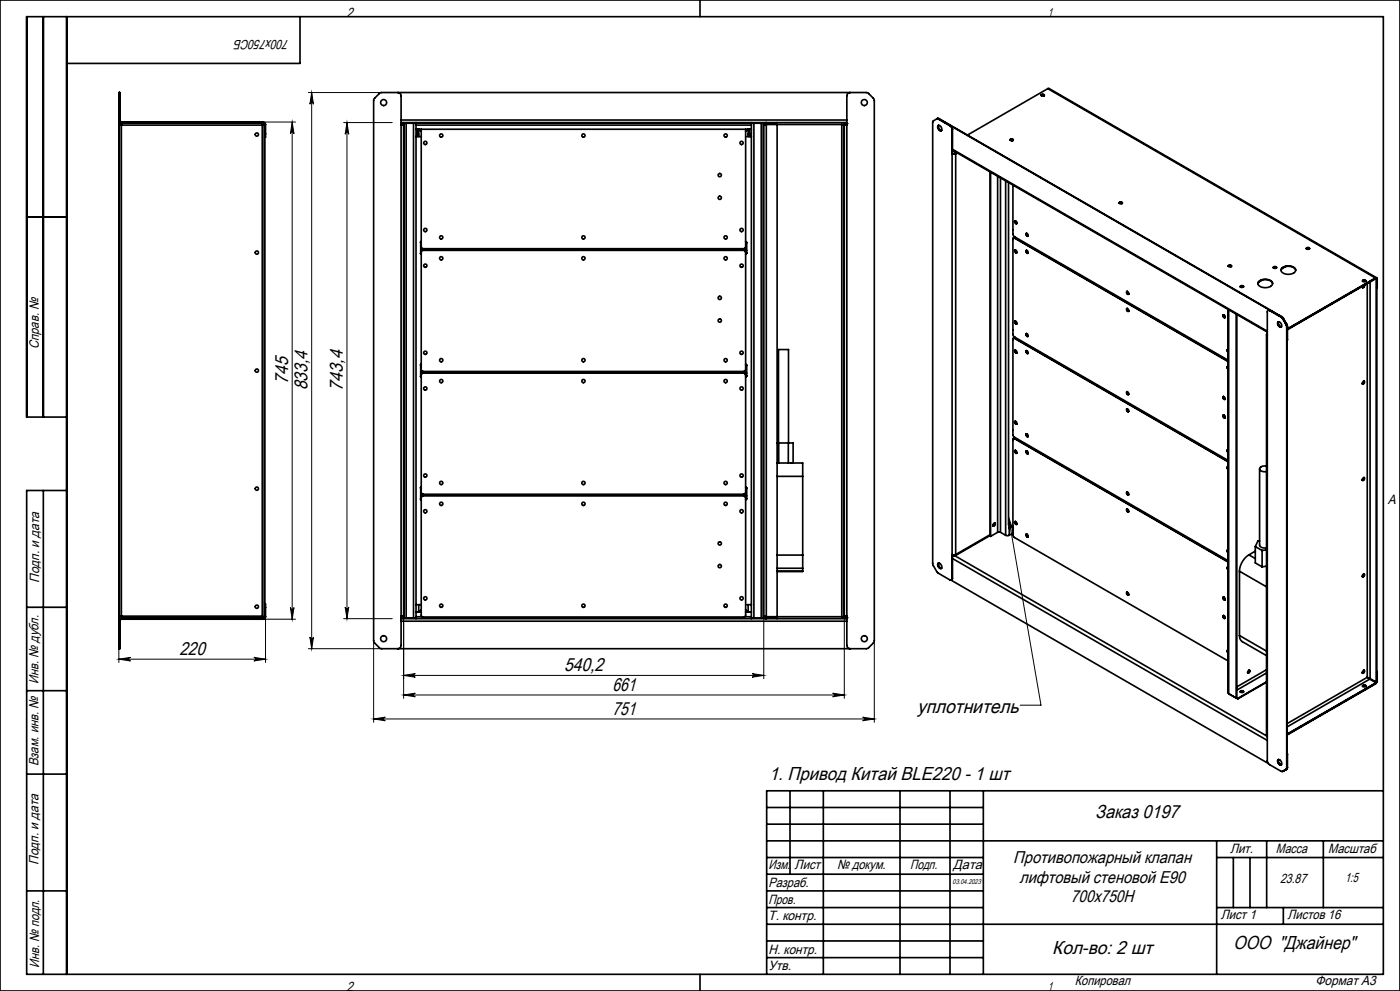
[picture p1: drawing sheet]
<svg xmlns="http://www.w3.org/2000/svg" width="420mm" height="297mm" viewBox="0 0 420 297" stroke-linecap="round" stroke-linejoin="round" font-family="sans-serif">
<g fill="none" stroke="#000" stroke-width=".3">
<path d="M78.9 36.6h9.8M87.7 36.6v149M87.7 36.6l.5 3.5a.54 .54 0 0 0-.5-.5 .54 .54 0 0 0-.6 .5zM92.5 27.7h22M93.5 27.7v166.7M93.5 27.7l.5 3.5a.54 .54 0 0 0-.5-.5 .54 .54 0 0 0-.5 .5zM103.1 36.7h14.6M104.1 36.7l.5 3.5a.54 .54 0 0 0-.5-.5 .54 .54 0 0 0-.5 .5zM104.1 36.7v148.7M302.6 154.9l1.1 3.5a.56 .56 0 0 0-.6-.4 .56 .56 0 0 0-.5 .6zM302.6 154.9l9.7 56.4h-6.2M35.7 194.4v4.2"/>
<path d="M35.7 197.6h44M35.7 197.6l3.5-.6a.54 .54 0 0 0-.6 .6 .54 .54 0 0 0 .6 .5zM76.2 197l3.5 .6-3.5 .5a.54 .54 0 0 0 .5-.5 .54 .54 0 0 0-.5-.6zM78.9 185.6h9.8M79.7 184.8v13.8M87.1 182.1a.54 .54 0 0 0 .6 .5 .54 .54 0 0 0 .5-.5l-.5 3.5zM92.5 194.4h22M93 190.9a.54 .54 0 0 0 .5 .5 .54 .54 0 0 0 .5-.5l-.5 3.5zM103.1 185.4h14.6M103.6 181.9a.54 .54 0 0 0 .5 .5 .54 .54 0 0 0 .5-.5l-.5 3.5zM112.1 192v24.5M121.1 184.7v24.6"/>
<path d="M229.1 184.7v18.7M253.3 184.7v24.6M262.3 192v24.5M112.1 215.5h150.2M112.1 215.5l3.5-.6a.54 .54 0 0 0-.5 .6 .54 .54 0 0 0 .5 .5zM121.1 208.3l3.5-.6a.54 .54 0 0 0-.5 .6 .54 .54 0 0 0 .5 .5zM121.1 202.4l3.5-.5a.54 .54 0 0 0-.5 .5 .54 .54 0 0 0 .5 .6zM121.1 202.4h108M121.1 208.3h132.2M225.6 201.9l3.5 .5-3.5 .6a.54 .54 0 0 0 .5-.6 .54 .54 0 0 0-.5-.5zM249.8 207.7l3.5 .6-3.5 .5a.54 .54 0 0 0 .5-.5 .54 .54 0 0 0-.5-.6zM258.8 214.9l3.5 .6-3.5 .5a.54 .54 0 0 0 .5-.5 .54 .54 0 0 0-.5-.6z"/>
</g>
<g fill="none" stroke="#000" stroke-width=".5">
<path d="M0 0h420v297h-420zM13 5v120M20 5v287M90 5v14h-70M210 0v5M35.7 28v-.3h.3v.3M35.7 29.4v.7M35.7 30.1h.3M35.7 29.4h.3M35.7 28h.3M35.7 28v1.4M35.7 30.1v161.9"/>
<path d="M35.8 27.7v166.7M35.8 37.5h.6M35.8 35h.2M36 35v1M36 29.4v.7M36 36l.2 .4 .4 .2M36 36a.44 .44 0 0 0 0 .5 .44 .44 0 0 0 .6 .1M36 28v1.4M36 30.1v4.9M36.4 36.9v.6M36.4 36.9v-.2h42.7v.2M36.4 37.5v147.2"/>
<path d="M36.4 36.9h42.7M36.4 37.5h42.3M36.6 36.6h42.3M78.7 37.5v147.2M78.9 36.6l.5 .2 .3 .5M78.9 36.6l.6 .7M79.1 36.9l-.4 .6M79.1 36.8v.1M79.3 37h.1M79.3 37l-.6 .5M79.3 37v148.1M79.4 37h.1"/>
<path d="M79.4 37v148.1M79.5 37.3v2.8M79.5 37.3h.2M79.7 37.3v2.8M113.8 28l.7-.3h145.4l.6 .3 1.6 1.5 .2 .6v161.9l-.2 .6-1.6 1.6-.6 .2h-145.4l-.6-.2-1.6-1.6-.2-.6v-161.9l.2-.6zM119.3 27.7a1 1 0 0 1 1 1v164.7a1 1 0 0 1-1 1M120.3 37.5h.7a.53 .53 0 0 0-.1-.6 .53 .53 0 0 0-.6-.2h133.8l-.5 .2a.35 .35 0 0 0-.3 .2 .35 .35 0 0 0 .1 .4h.7M120.3 36.9l.5 .2 .1 .4-.1-.4-.5-.1M120.3 36h133.8M120.5 37l.2 .1M121.1 37.3h.1M121.3 36.9h.6"/>
<path d="M121.3 36.9h-.2v148.3h.2M121.3 36.9v148.3M121.9 36.9h2.2M121.9 36.9v148.3M124.1 36.9h.7M124.1 36.9v148.3M124.8 36.9v.6M124.8 36.9h100.6M124.8 37.5h100.6M124.8 36.7v.2M124.8 37.5v147.7M124.8 38.7h100.6"/>
<path d="M125.2 38.7v1.5M125.6 38.7v2.2M125.7 38.8h.1M125.7 38.8l.7 .6zM126.4 38.7v35.2l.1 .5 .5 .1h96.3l.4-.6v-35.2M224.3 38.8l-.6 .6zM224.4 38.8h.1M224.5 38.7v2.2M224.9 38.7v1.5M225.4 36.9v.6M225.4 36.9h.8M225.4 36.7v.2"/>
<path d="M225.4 37.5v147.7M226.2 36.9h2.2M226.2 36.9v148.3M228.4 36.9h.6M228.4 36.9v148.3M229 36.9h.1v148.3h-.1M229 36.9v148.3M229.1 37.3h.1M229.3 37.3h.5M229.9 36.9v-.2l-.5 .2-.3 .6 .8-.2M229.9 36.9l-.4 .1-.2 .4M229.9 37.3h22.6"/>
<path d="M229.9 37.3v147.5M233.1 36.7v.2h-3.2M233.1 37.3v147.5M252.5 37.3h.6M252.5 37.3v147.5M253.1 37.3h.2v147.5h-.2M253.1 37.3v147.5M253.9 37l-.3 .1M254.1 36.9l-.5 .2-.1 .4 .1-.4 .5-.1M255.1 27.7a1 1 0 0 0-1 1v164.7a1 1 0 0 0 1 1M281 35.6l-1 .7-.2 .4v132.1l1.5 2.8 3.6 2.2a.43 .43 0 0 0 .5 0 .43 .43 0 0 0 .2-.4M281 35.6l.5 .1"/>
<path d="M281.1 35.6h.5M281.1 35.6h-.1M281.4 37.6a.96 .96 0 0 1 1 .5 .96 .96 0 0 1-.1 1.1 1.11 1.11 0 0 1-.9-1.6zM281.5 35.7l3.4 2M281.5 37.6a1.1 1.1 0 0 0 .9 1.5 1.1 1.1 0 0 1-.9-1.5zM281.6 37.6a1.17 1.17 0 0 0 .9 1.5M281.6 35.6l102.8 59.4M281.6 35.6l3.4 2M281.7 35.6h-.6M281.7 35.6l-.2 .1M281.7 35.6l102.8 59.3M284.9 37.7l.5 .5 .2 .7"/>
<path d="M285 37.6l.5 .5 .2 .7M285 37.6l-.1 .1M285.6 38.9v134.5M285.7 38.8l-.1 .1M285.7 38.8v7.2M312.4 28.4a.43 .43 0 0 1 .5-.2 .43 .43 0 0 1 .3 .5l-.6 .1zM312.4 28.5l.4-.1 .5 .2-.5-.2zM313.3 28.6l-.5-.1-.4 .1M314.3 26.6l.4-.1 98.3 56.8M314.3 26.6l98.3 56.7M314.3 26.6l-24.1 13.9M79.5 40.1v1h.2v-1"/>
<path d="M79.5 40.1h.2M124.8 40.9h1.3M125.2 40.2h.4M125.2 40.2v.7M224.1 40.9h1.3M224.5 40.2h.4M224.9 40.2v.7M285.7 46l.3 .2 .7-.2M285.7 46h.9M285.7 45l94.5 54.5M285.7 44.7l94.5 54.6M286.2 45.2l.4 .8"/>
<path d="M286.2 45.2h.1M286.5 45.4l.2 .6M286.6 46h.1M286.7 46v120.2M287.1 45.8l-.4 .2M297.1 51.5l.1 109.3M297.2 51.6v109.2M299.3 52.8v106.7M300.1 53.3v106.2M301.7 54.2v106.2M302.6 54.7v102.6l1.2 .3M303 42l.5-.2 .5 .2"/>
<path d="M303 41.8a.43 .43 0 0 1 .6-.2 .43 .43 0 0 1 .2 .5l-.5 .1zM303.1 42l.4-.1 .4 .1M303.5 41.9l.4 .2M303.8 42v.1M303.8 42l-.3 .2M303.9 55.5v14.7l.3 .7 64.2 37M303.9 42.1h.1M8 65h12M126.1 76l.3 .2-.2-.2M126.2 72.6l.2-.2-.3 .2M126.2 75h.2M126.2 72.5v3.5"/>
<path d="M126.4 75.4v.2M126.4 75.6v35.1l.1 .4 .5 .2h96.3l.4-.6v-35.1M126.4 75.6l.1-.4 .5-.2h96.1l.4 .2 .2 .4M126.4 75.4h.1M126.5 74.3l-.1 1.1M223.6 74.3l.1 1.1M223.7 75.4h.1M223.7 75.4v.2M223.7 75h.3M224 72.7v3.2M224 75.8l-.3 .4 .4-.3M224.1 72.7l-.4-.3 .3 .3"/>
<path d="M303.8 71.7l.1 .1M303.9 68.9h-.1M304.2 70.8v.4M304.3 71.3h-.3l-.1 .3v28.6l.2 .6 64.3 37.2M304.3 71.3l64.1 37M304.4 71.3h-.4M304.4 71.3h-.1M304.4 71.3l64 36.9M304.4 71v.1M304.5 74.9a.43 .43 0 0 1 .5 .3 .43 .43 0 0 1-.3 .5l-.3-.4zM304.5 66.2a.43 .43 0 0 1 .5 .3 .43 .43 0 0 1-.3 .5l-.3-.4zM304.5 71.1l-.2 .1"/>
<path d="M304.6 74.9v.5l.4 .3-.4-.3zM304.6 66.2v.5l.4 .3-.4-.3zM304.6 74.9l.1 .5 .4 .3M304.6 66.2l.1 .4 .4 .3M307.9 75.1a.43 .43 0 0 1 .5 .2 .43 .43 0 0 1-.3 .6l-.3-.4zM307.9 70a.43 .43 0 0 1 .5 .2 .43 .43 0 0 1-.3 .6l-.3-.5zM307.9 69.9l.1 .6 .4 .3-.4-.3zM307.9 75l.1 .6 .4 .3-.4-.3zM308 69.9l.1 .5 .3 .3M308 75l.1 .5 .3 .3M335.8 60.9l.4-.2 .5 .2M335.8 60.7a.43 .43 0 0 1 .5-.2 .43 .43 0 0 1 .3 .5l-.6 .1z"/>
<path d="M335.8 60.9l.4-.1 .5 .1M336.3 60.8l.3 .2M368.5 79.8l.5-.2 .4 .2M368.5 79.6a.43 .43 0 0 1 .6-.2 .43 .43 0 0 1 .2 .5l-.5 .1zM368.5 79.8l.5-.1 .4 .1M369 79.7l.4 .2M385.6 79.9l-1.1 .7M391.9 74.5l.5-.2 .5 .2-.5-.2zM391.9 74.3a.43 .43 0 0 1 .6-.2 .43 .43 0 0 1 .2 .5l-.5 .1zM391.9 74.6l.5-.2 .4 .2M303.9 98.9h-.1M304.5 96.2a.43 .43 0 0 1 .5 .3 .43 .43 0 0 1-.3 .6l-.3-.5z"/>
<path d="M304.6 96.2v.5l.4 .3-.4-.3zM304.6 96.2l.1 .5 .4 .3M307.9 100a.43 .43 0 0 1 .5 .3 .43 .43 0 0 1-.3 .5l-.3-.4zM307.9 100l.1 .5 .4 .3-.4-.3zM308 100l.1 .4 .3 .3M338 92.5a.43 .43 0 0 1 .6 .3 .43 .43 0 0 1-.3 .5l-.3-.4zM338 87.4a.43 .43 0 0 1 .6 .3 .43 .43 0 0 1-.3 .5l-.3-.4zM338.1 87.3v.6l.5 .3-.5-.3zM338.1 92.5v.5l.5 .3-.5-.3zM338.2 87.3l.1 .5 .3 .3M338.2 92.5l.1 .4 .3 .3M367 94.4a.43 .43 0 0 1 .5 .3 .43 .43 0 0 1-.3 .5l-.3-.4z"/>
<path d="M367 94.3l.1 .6 .4 .3-.4-.3zM367.1 94.4l.1 .4 .3 .3M367.4 94.5l-.3 .2M368.4 92.7v114.9l.2 .3M368.6 92.8v115.1M370.9 94.2l.1 115M371 94.2v115M372.1 85.9l.5-.2 .5 .2-.5-.2zM372.1 85.8a.43 .43 0 0 1 .6-.2 .43 .43 0 0 1 .2 .5h-.5zM372.1 86l.5-.2 .4 .2M377.4 85a2.6 2.6 0 0 1 4.4 0M377.7 84.3a2.82 2.82 0 0 1 4.1 .5 2.33 2.33 0 0 1-3.6 1.2 .98 .98 0 0 1-.5-1.7z"/>
<path d="M378.7 83.9l-1.1 .7M380.4 93l.5 .1M380.9 93.1a.43 .43 0 0 0-.5-.1 .43 .43 0 0 0-.2 .5v134.4l.6 1.2 3.6 2.1h.4M380.9 93.1l3.4 1.9M382 80.2l.5-.2 .5 .2-.5-.2zM382 80a.43 .43 0 0 1 .6-.2 .43 .43 0 0 1 .2 .6h-.7zM382 80.3l.5-.2 .4 .2M383.4 96.5a.96 .96 0 0 1 .9 .5 .96 .96 0 0 1-.1 1.1 1.11 1.11 0 0 1-.8-1.6zM383.5 96.4a1.1 1.1 0 0 0 .9 1.6 1.1 1.1 0 0 1-.9-1.6zM383.6 96.4a1.17 1.17 0 0 0 .8 1.5M384.3 95l.5 .6M384.3 81a2.6 2.6 0 0 1 4.4 0"/>
<path d="M384.4 95l1.5 2.2M384.4 95h-.1M384.5 94.9l.5 .5M384.5 94.9l-.1 .1M384.6 80.3a2.82 2.82 0 0 1 4.1 .5 2.33 2.33 0 0 1-3.5 1.2 .98 .98 0 0 1-.6-1.7zM384.8 95.6l1 1.7M385 95.4l-.2 .2M385 95.4l1 1.8M385.8 97.3l.2 .7M385.9 97.2l.2 .7M385.9 97.2l-.1 .1M386 98v132.2"/>
<path d="M386 97.2l.2 .7M386 97.2h-.1M386.1 97.9v132.2M386.1 97.9l-.1 .1M386.2 97.9v3.9M386.2 97.9h-.1M408.8 84.2l.4-.2 .5 .2M408.8 84.1a.43 .43 0 0 1 .5-.2 .43 .43 0 0 1 .3 .5h-.5zM409.1 85.6l-.4 .5M409.3 85.5l-.2 .5-.4 .2 .4-.2zM409.3 85.5h.1M409.4 85.5a.43 .43 0 0 1-.1 .5 .43 .43 0 0 1-.6 0v-.2"/>
<path d="M409.7 84.3l-.5-.1-.4 .1M410.2 85v118M411 84.5v118.9M412.6 83.3h.4l.2 .3M412.6 83.3l.5 .4M412.6 83.3l-26.4 15.2M412.8 83.5l-26.6 15.2M412.8 83.5l-26.6 15.3M412.8 83.5h.1M412.9 83.5v120.9M413 83.7h.1M413.2 85.9l-.2 .3"/>
<path d="M413.2 85.9l-.2 .4M413.2 83.6v2.3M413.2 83.6l-.1 .1M126.1 112.8l.3 .2-.2-.2M126.2 109.4l.2-.2-.3 .2M126.2 111.8h.2M126.2 109.3v3.5M126.4 112.4v35.1l.1 .4 .5 .2h96.3l.4-.6v-35.1M126.4 112.4l.1-.4 .5-.2h96.1l.4 .2 .2 .4M126.4 112.2v.2M126.4 112.2h.1M126.5 111.1l-.1 1.1"/>
<path d="M223.6 111.1l.1 1.1M223.7 112.2h.1M223.7 112.2v.2M223.7 111.8h.3M224.1 109.5l-.4-.3 .3 .3v3.1l-.3 .4 .4-.3M303.8 101.7l.1 .1M304.2 100.9v.4M304.3 101.4h-.3l-.1 .2v28.7l.2 .6 64.3 37.1M304.3 101.4l64.1 37M304.4 101.3l-.4 .1M304.4 101.3l-.1 .1M304.4 101.3l64 36.9"/>
<path d="M304.4 101v.2M304.5 105a.43 .43 0 0 1 .5 .3 .43 .43 0 0 1-.3 .5l-.3-.4zM304.5 101.1l-.2 .2M304.6 104.9v.6l.4 .3-.4-.3zM304.6 105l.1 .4 .4 .3M307.9 105.1a.43 .43 0 0 1 .5 .3 .43 .43 0 0 1-.3 .5l-.3-.4zM307.9 105.1l.1 .5 .4 .3-.4-.3zM308 105.1l.1 .4 .3 .3M338 117.4a.43 .43 0 0 1 .6 .3 .43 .43 0 0 1-.3 .5l-.3-.4zM338.1 117.4v.5l.5 .3-.5-.3zM338.2 117.4l.1 .4 .3 .3M367 118.9a.43 .43 0 0 1 .5 .2 .43 .43 0 0 1-.3 .6l-.3-.4z"/>
<path d="M367 118.8l.1 .6 .4 .3-.4-.3zM367.1 118.8l.1 .5 .3 .3M368.3 104.8l.1 .6M368.3 109.9l.1 .6M368.3 104.8l.1 .3M368.3 109.9l.1 .3M368.4 109.9a.4 .4 0 0 0-.3 .4 .4 .4 0 0 0 .3 .4M368.4 104.8a.4 .4 0 0 0-.3 .4 .4 .4 0 0 0 .3 .4M380 100.3v120.2l.2 .3M380.2 100.2v.3M380.2 100l-.2 .3 .2 .3M386.2 101.8l-.1 .4"/>
<path d="M386.2 101.8l-.1 .1M408.9 114.4l.3-.2a.4 .4 0 0 1 .1 .6 .4 .4 0 0 1-.6 .1zM409.1 114.2v.5l-.4 .3M409.2 114.2v.6l-.5 .3 .5-.3zM20 125h-12v-120h407v287h-407v-145h12M233.1 138.8h7.7v4M233.1 132.8h4.8v6M233.6 132.8v-28h3v28M233.6 132.8v6M236.5 132.8v6M303.8 131.8l.1 .1M303.9 129h-.1"/>
<path d="M304.2 130.9v.4M304.3 131.4h-.3l-.1 .3v28.6l.2 .6 64.3 37.2M304.3 131.4l64.1 37M304.4 131.4h-.4M304.4 131.4h-.1M304.4 131.4l64 36.9M304.4 131.1v.1M304.5 126.3a.43 .43 0 0 1 .5 .3 .43 .43 0 0 1-.3 .5l-.3-.4zM304.5 135a.43 .43 0 0 1 .5 .3 .43 .43 0 0 1-.3 .5l-.3-.4zM304.5 131.1l-.2 .2M304.6 126.3v.5l.4 .3-.4-.3zM304.6 135v.5l.4 .3-.4-.3z"/>
<path d="M304.6 126.3l.1 .4 .4 .3M304.6 135l.1 .4 .4 .3M307.9 130a.43 .43 0 0 1 .5 .3 .43 .43 0 0 1-.3 .6l-.3-.5zM307.9 135.2a.43 .43 0 0 1 .5 .2 .43 .43 0 0 1-.3 .6l-.3-.5zM307.9 130l.1 .5 .4 .3-.4-.3zM307.9 135.1l.1 .6 .4 .3-.4-.3zM308 130l.1 .5 .3 .3M308 135.1l.1 .5 .3 .3M338 122.5a.43 .43 0 0 1 .6 .3 .43 .43 0 0 1-.3 .5l-.3-.4zM338.1 122.5v.5l.5 .3-.5-.3zM338.2 122.5l.1 .5 .3 .3M367 124.4a.43 .43 0 0 1 .5 .3 .43 .43 0 0 1-.3 .5l-.3-.4z"/>
<path d="M367 124.4l.1 .5 .4 .3-.4-.3zM367.1 124.4l.1 .5 .3 .3M367.4 124.6l-.3 .1M368.3 139.9l.1 .6M368.3 134.8l.1 .6M368.3 139.9l.1 .4M368.3 134.8l.1 .4M368.4 139.9a.4 .4 0 0 0-.3 .4 .4 .4 0 0 0 .3 .4M368.4 134.8a.4 .4 0 0 0-.3 .4 .4 .4 0 0 0 .3 .4M380 139.7a1.55 1.55 0 0 0-2.1 .9 1.65 1.65 0 0 0 2.1 .7M13 147v145M126.1 149.6l.3 .2-.2-.2"/>
<path d="M126.2 146.2l.2-.2-.3 .2M126.2 148.6h.2M126.2 146.1v3.5M126.4 149v.2M126.4 149.2v35.1l.1 .4 .5 .2h96.3l.4-.6v-35.1M126.4 149.2l.1-.4 .5-.2h96.1l.4 .2 .2 .4M126.4 149h.1M126.5 147.9l-.1 1.1M223.6 147.9l.1 1.1M223.7 149h.1M223.7 149v.2M223.7 148.6h.3"/>
<path d="M224 146.3v3.2M224 149.4l-.3 .4 .4-.3M224.1 146.3l-.4-.3 .3 .3M233.1 142.8h7.7M240.8 142.8v23.6M298.1 156.9l.3-.1a.4 .4 0 0 1 .1 .5 .4 .4 0 0 1-.6 .1zM298.3 156.8l-.1 .4-.3 .3 .3-.2M298.4 156.8v.5l-.5 .3M299.3 159.5h.8M299.3 159.5l-2.1 1.3M300.1 159.5l1.6 .9M302.8 157.4v3"/>
<path d="M303.8 157.6l.1 1.4M303.9 159.8l-1.1 .6M304.5 156.3a.43 .43 0 0 1 .5 .3 .43 .43 0 0 1-.3 .5l-.3-.4zM304.6 156.3v.5l.4 .3-.4-.3zM304.6 156.3l.1 .5 .4 .3M338 147.5a.43 .43 0 0 1 .6 .2 .43 .43 0 0 1-.3 .6l-.3-.5zM338 152.6a.43 .43 0 0 1 .6 .3 .43 .43 0 0 1-.3 .5l-.3-.4zM338.1 147.4v.6l.5 .3-.5-.3zM338.1 152.5v.6l.5 .3-.5-.3zM338.2 147.4l.1 .5 .3 .3M338.2 152.5l.1 .5 .3 .3M377.9 140.5v22.9a1.59 1.59 0 0 0 2.1 .8"/>
<path d="M408.9 143.3l.3-.2a.4 .4 0 0 1 .1 .6 .4 .4 0 0 1-.6 .1zM409.1 143.1v.5l-.4 .3M409.2 143.1v.5l-.5 .3 .5-.3zM233.1 166.4h7.7M233.1 170.3h7.7M233.1 171.2h7.7M240.8 166.4v3.9M240.8 171.2l-7.7 .1M240.8 170.3v.9M281.4 168.8a.96 .96 0 0 1 1 .5 .96 .96 0 0 1-.1 1.1 1.11 1.11 0 0 1-.9-1.6zM281.5 168.8a1.1 1.1 0 0 0 .9 1.5 1.1 1.1 0 0 1-.9-1.5zM281.6 168.8a1.17 1.17 0 0 0 .9 1.5"/>
<path d="M285.3 173.9l95.2 54.9M285.6 166.2h1.1M285.7 173.3l-.3 .5M285.7 173.3l-.1 .1M285.7 167.4l94.5 54.5M286.1 166.3l.1 .1M286.2 166.5l-.5-.2v7M286.2 166.4v.1M286.3 166.3l-.1 .1M286.5 166.6l93.5 53.9M286.6 166.3l-.4 .1M286.7 166.2l-.2 .4-.3-.1"/>
<path d="M297.1 160.5l-10.6 6.1M297.1 160.2l-10.4 6M301.7 160.4h1.1M307.9 160.1a.43 .43 0 0 1 .5 .3 .43 .43 0 0 1-.3 .5l-.3-.4zM307.9 160.1l.1 .5 .4 .3-.4-.3zM308 160.1l.1 .4 .3 .3M338 177.5a.43 .43 0 0 1 .6 .3 .43 .43 0 0 1-.3 .5l-.3-.4zM338.1 177.5v.5l.5 .3-.5-.3zM338.2 177.5l.1 .4 .3 .3M367 179a.43 .43 0 0 1 .5 .2 .43 .43 0 0 1-.3 .6l-.3-.5zM367 178.9l.1 .6 .4 .3-.4-.3zM367.1 178.9l.1 .5 .3 .3"/>
<path d="M367.5 179.5l-.2 .1M368.3 164.8l.1 .7M368.3 170l.1 .6M368.3 164.9l.1 .3M368.3 170l.1 .3M368.4 164.9a.4 .4 0 0 0-.3 .4 .4 .4 0 0 0 .3 .3M368.4 170a.4 .4 0 0 0-.3 .4 .4 .4 0 0 0 .3 .4M371.8 171.2v19.3M371.8 171.2l8.2 4.7M374.7 166.3a6.2 6.2 0 0 0-2.9 4.9M374.7 166.3l1.9 1.1M376.6 163.8l2 1.2"/>
<path d="M376.6 163.8v4.9l2 1.2M376.6 165.2l-1.9 1.1M377.9 162.1l-.6 .1-.7 1.6M378.6 165v4.9M380 164.8l-1.4 .2M380 169.7l-1.4 .2M408.9 172.2l.3-.2a.4 .4 0 0 1 .1 .6 .4 .4 0 0 1-.6 .1zM409.1 172v.5l-.4 .3M409.2 172v.5l-.5 .3 .5-.3zM8 182h12M35.7 194.1v.3h.3v-.3M35.7 192v.7"/>
<path d="M35.7 192h.3M35.7 192.7h.3M35.7 194.1h.3M35.7 192.7v1.4M35.8 184.7h.6M35.8 187.2h.2M36 186.2v1M36 192v.7M36 187.2v4.8M36 192.7v1.4M36.4 184.7v.6M36.4 185.3v.1h42.7v-.1"/>
<path d="M36.4 185.3h42.7M36.4 184.7h42.3M36.6 185.6l-.4 .2-.2 .4M36.6 185.6a.44 .44 0 0 0-.6 0 .44 .44 0 0 0 0 .6M36.6 185.6h42.3M78.7 184.7l.4 .5M78.7 184.7l.6 .4M78.8 184.8h.1M79.1 185.2v.2M79.3 185.1h.1M79.5 182v-1h.2v1M79.5 184.8l-.6 .8"/>
<path d="M79.5 182h.2M79.5 184.8h.2M79.5 182v2.8M79.7 184.8l-.3 .6-.5 .2M79.7 182v2.8M120.3 184.7h.7a.53 .53 0 0 1-.1 .6 .53 .53 0 0 1-.6 .1h133.8l-.5-.1a.35 .35 0 0 1-.3-.3 .35 .35 0 0 1 .1-.3h.7M120.3 185.1l.5-.1 .1-.3-.1 .4-.5 .2M120.3 186.2h133.8M120.8 185.1h-.3M121.1 184.8h.1M121.3 185.2h.6M121.9 185.2h2.2"/>
<path d="M124.1 185.2h.7M124.8 185.2v.2M124.8 181.2h1.3M124.8 184.8h1.9M124.8 183.4h1.6M125.6 181.2v2.1M125.7 183.3h.1M125.7 183.3l.7-.5zM223.4 184.8h2M223.7 182.8l.7 .5zM223.7 183.4h1.7M224.1 181.2h1.3"/>
<path d="M224.5 181.2l-.1 2.1M225.4 185.2v.2M225.4 185.2h.8M226.2 185.2h2.2M228.4 185.2h.6M229.1 184.8h.1M229.3 184.7l.6 .6M229.3 184.8h.5M229.9 184.8l-.8-.1 .4 .6 .4 .1v-.1M229.9 184.8h22.6M229.9 185.3h3.2v.1M252.5 184.8h.6"/>
<path d="M253.6 185.1h.3M254.1 185.1l-.5-.1-.1-.3 .1 .4 .5 .2M367 184.5a.43 .43 0 0 1 .5 .3 .43 .43 0 0 1-.3 .5l-.3-.4zM367 184.5l.1 .5 .4 .3-.4-.3zM367.1 184.5l.1 .4 .3 .3M367.4 184.7l-.3 .1M368.3 194.9l.1 .6M368.3 194.9l.1 .4M368.4 194.9a.4 .4 0 0 0-.3 .4 .4 .4 0 0 0 .3 .4M371.8 190.5l.3 1.2 .4 .5 7.5 4.3M371.8 190.5l8.2 4.6M8 207h12"/>
<path d="M368.6 207.9l2.7 1.6M369 208.1h.1M371 209.2l.3 .1M371.3 209.3v.2M372.1 207.3l.5-.2 .5 .2M372.1 207.2a.43 .43 0 0 1 .6-.2 .43 .43 0 0 1 .2 .5h-.5zM372.1 207.4l.5-.1 .4 .1M374.5 201l.3-.1a.4 .4 0 0 1 .1 .5 .4 .4 0 0 1-.6 .1zM374.7 200.9l-.1 .4-.3 .3M374.8 200.9v.5l-.5 .3M380 204.3l-8.7 5M380 204.5l-8.7 5"/>
<path d="M380 200.7l-9 5.2M380 201.7l-9 5.2M408.8 205.6l.4-.2 .5 .3M408.8 205.5a.43 .43 0 0 1 .5-.2 .43 .43 0 0 1 .3 .5h-.5zM408.8 205.7l.4-.1 .5 .1M408.9 201l.3-.1a.4 .4 0 0 1 .1 .6 .4 .4 0 0 1-.6 0zM409.1 200.9v.5l-.4 .3M409.2 200.9v.5l-.5 .3 .5-.3zM410.2 203l.8 .4M410.2 203l.7 .5M410.2 203l-24.1 13.9M410.9 203.5l1.9 1.1"/>
<path d="M410.9 203.5l-24.8 14.4M411 203.4l1.9 1M412.6 205l-26.5 15.3M412.8 204.6l-26.7 15.5M412.8 204.6l-26.7 15.4M413 201.5l.2 .3M413 201.2l.2 .6M413 204.1h.1M413.1 204.1l-.5 .9M413.2 204l-.6 1M413.2 204l-.1 .1M413.2 201.8v2.2"/>
<path d="M8 232h12M237 237v25M247 237v55M270 237v55M285 237v55M295 237v55M383.4 227.7a.96 .96 0 0 1 .9 .5 .96 .96 0 0 1-.1 1.1 1.11 1.11 0 0 1-.8-1.6zM383.5 227.6a1.1 1.1 0 0 0 .9 1.6 1.1 1.1 0 0 1-.9-1.6zM383.6 227.6a1.17 1.17 0 0 0 .8 1.5M384.9 231.1l-.1 .1M386.1 230.1l-.3 .5 .2-.4M386.1 225.6l.1 .5"/>
<path d="M386.1 230.1l-.1 .1M386.2 230l-.1 .4-1.3 .8M386.2 226.1h-.1M386.2 230l-.1 .1M386.2 226.1v3.9M415 237h-185v55M230 252h185M230 257h65M230 242h65M230 247h65M365 252v40M365 257h50"/>
<path d="M370 257v15M375 257v15M380 252v20M397 252v20M8 267h12M230 277h185M230 272h65M230 262h65M230 267h65M365 272h50M385 272v5M210 292v5"/>
<path d="M230 282h65M230 287h65"/>
<circle cx="115.1" cy="30.7" r=".9"/>
<circle cx="259.3" cy="30.7" r=".9"/>
<circle cx="77.1" cy="40.3" r=".49"/>
<circle cx="127.6" cy="42.8" r=".49"/>
<circle cx="132.4" cy="40.6" r=".49"/>
<circle cx="175" cy="40.6" r=".49"/>
<circle cx="215.9" cy="52.5" r=".49"/>
<circle cx="215.9" cy="59.3" r=".49"/>
<circle cx="217.7" cy="40.6" r=".49"/>
<circle cx="222.5" cy="42.8" r=".49"/>
<circle cx="77.1" cy="75.7" r=".49"/>
<circle cx="127.6" cy="68.9" r=".49"/>
<circle cx="127.6" cy="79.6" r=".49"/>
<circle cx="132.4" cy="77.4" r=".49"/>
<circle cx="132.4" cy="71.2" r=".49"/>
<circle cx="175" cy="77.4" r=".49"/>
<circle cx="175" cy="71.2" r=".49"/>
<circle cx="217.7" cy="77.4" r=".49"/>
<circle cx="217.7" cy="71.2" r=".49"/>
<circle cx="222.5" cy="68.9" r=".49"/>
<circle cx="222.5" cy="79.6" r=".49"/>
<circle cx="215.9" cy="89.3" r=".49"/>
<circle cx="215.9" cy="96.1" r=".49"/>
<circle cx="77.1" cy="111.1" r=".49"/>
<circle cx="127.6" cy="116.4" r=".49"/>
<circle cx="127.6" cy="105.7" r=".49"/>
<circle cx="132.4" cy="107.9" r=".49"/>
<circle cx="132.4" cy="114.2" r=".49"/>
<circle cx="175" cy="107.9" r=".49"/>
<circle cx="175" cy="114.2" r=".49"/>
<circle cx="217.7" cy="107.9" r=".49"/>
<circle cx="217.7" cy="114.2" r=".49"/>
<circle cx="222.5" cy="105.7" r=".49"/>
<circle cx="222.5" cy="116.4" r=".49"/>
<circle cx="77.1" cy="146.5" r=".49"/>
<circle cx="127.6" cy="142.5" r=".49"/>
<circle cx="127.6" cy="153.2" r=".49"/>
<circle cx="132.4" cy="144.7" r=".49"/>
<circle cx="132.4" cy="151" r=".49"/>
<circle cx="175" cy="144.7" r=".49"/>
<circle cx="175" cy="151" r=".49"/>
<circle cx="217.7" cy="144.7" r=".49"/>
<circle cx="217.7" cy="151" r=".49"/>
<circle cx="222.5" cy="153.2" r=".49"/>
<circle cx="222.5" cy="142.5" r=".49"/>
<circle cx="127.6" cy="179.3" r=".49"/>
<circle cx="215.9" cy="169.7" r=".49"/>
<circle cx="215.9" cy="162.9" r=".49"/>
<circle cx="222.5" cy="179.3" r=".49"/>
<circle cx="77.1" cy="181.8" r=".49"/>
<circle cx="115.1" cy="191.4" r=".9"/>
<circle cx="132.4" cy="181.5" r=".49"/>
<circle cx="175" cy="181.5" r=".49"/>
<circle cx="217.7" cy="181.5" r=".49"/>
<circle cx="259.3" cy="191.4" r=".9"/>
</g>
<g fill="#000">
<path d="M302.6 154.9l1.1 3.5a.56 .56 0 0 0-.6-.4 .56 .56 0 0 0-.5 .6z"/>
<path d="M104.1 36.7l.5 3.5a.54 .54 0 0 0-.5-.5 .54 .54 0 0 0-.5 .5zM103.6 181.9a.54 .54 0 0 0 .5 .5 .54 .54 0 0 0 .5-.5l-.5 3.5z"/>
<path d="M35.7 197.6l3.5-.6a.54 .54 0 0 0-.6 .6 .54 .54 0 0 0 .6 .5zM76.2 197l3.5 .6-3.5 .5a.54 .54 0 0 0 .5-.5 .54 .54 0 0 0-.5-.6zM121.1 208.3l3.5-.6a.54 .54 0 0 0-.5 .6 .54 .54 0 0 0 .5 .5zM249.8 207.7l3.5 .6-3.5 .5a.54 .54 0 0 0 .5-.5 .54 .54 0 0 0-.5-.6z"/>
<path d="M87.1 182.1a.54 .54 0 0 0 .6 .5 .54 .54 0 0 0 .5-.5l-.5 3.5zM87.7 36.6l.5 3.5a.54 .54 0 0 0-.5-.5 .54 .54 0 0 0-.6 .5z"/>
<path d="M93 190.9a.54 .54 0 0 0 .5 .5 .54 .54 0 0 0 .5-.5l-.5 3.5zM93.5 27.7l.5 3.5a.54 .54 0 0 0-.5-.5 .54 .54 0 0 0-.5 .5z"/>
<path d="M120.1 185.1a.25 .25 0 0 1 .5 0 .25 .25 0 0 1-.5 0zM120.1 37a.25 .25 0 0 1 .5 0 .25 .25 0 0 1-.5 0zM253.8 185.1a.25 .25 0 0 1 .5 0 .25 .25 0 0 1-.5 0zM253.8 37a.25 .25 0 0 1 .5 0 .25 .25 0 0 1-.5 0z"/>
<path d="M112.1 215.5l3.5-.6a.54 .54 0 0 0-.5 .6 .54 .54 0 0 0 .5 .5zM258.8 214.9l3.5 .6-3.5 .5a.54 .54 0 0 0 .5-.5 .54 .54 0 0 0-.5-.6z"/>
<path d="M225.6 201.9l3.5 .5-3.5 .6a.54 .54 0 0 0 .5-.6 .54 .54 0 0 0-.5-.5zM121.1 202.4l3.5-.5a.54 .54 0 0 0-.5 .5 .54 .54 0 0 0 .5 .6z"/>
</g>
<text font-size="5.8" x="275.1" y="213.6">уплотнитель</text>
<g font-size="5.6">
<text x="86.4" y="115.1" transform="rotate(-90 86.4 115.1)">745</text>
<text x="92.3" y="117" transform="rotate(-90 92.3 117)">833,4</text>
<text x="102.8" y="117.1" transform="rotate(-90 102.8 117.1)">743,4</text>
<text x="53.9" y="196.3">220</text>
<text x="169.2" y="201.2">540,2</text>
<text x="183.7" y="207">661</text>
<text x="183.7" y="214.2">751</text>
<text x="230.7" y="233.7">1. Привод Китай BLE220 - 1 шт</text>
<text x="328.6" y="245.1">Заказ 0197</text>
<text x="315.7" y="285.9">Кол-во: 2 шт</text>
<text x="370.1" y="284.5">ООО &quot;Джайнер&quot;</text>
</g>
<g font-size="5.1">
<text x="304" y="258.6">Противопожарный клапан</text>
<text x="305.8" y="264.5">лифтовый стеновой E90</text>
<text x="321.3" y="270.5">700x750Н</text>
</g>
<g font-size="4">
<text x="104.1" y="5.1">2</text>
<text x="314.4" y="5.1">1</text>
<text x="86.8" y="11.8" transform="rotate(-180 86.8 11.8)">700x750СБ</text>
<text x="11.6" y="104.5" transform="rotate(-90 11.6 104.5)">Справ. №</text>
<text x="416.3" y="151.1">A</text>
<text x="11.7" y="174.7" transform="rotate(-90 11.7 174.7)">Подп. и дата</text>
<text x="11.6" y="204.9" transform="rotate(-90 11.6 204.9)">Инв. № дубл.</text>
<text x="11.6" y="229.6" transform="rotate(-90 11.6 229.6)">Взам. инв. №</text>
<text x="369" y="255.6">Лит.</text>
<text x="382.8" y="255.6">Масса</text>
<text x="398.4" y="255.7">Масштаб</text>
<text x="11.6" y="259.2" transform="rotate(-90 11.6 259.2)">Подп. и дата</text>
<text x="230.5" y="260.5">Изм.</text>
<text x="238.4" y="260.5">Лист</text>
<text x="251.1" y="260.5">№ докум.</text>
<text x="273" y="260.5">Подп.</text>
<text x="286" y="260.5">Дата</text>
<text x="230.5" y="265.8">Разраб.</text>
<text x="384" y="264.7">23.87</text>
<text x="403.5" y="264.5">1:5</text>
<text x="230.5" y="275.8">Т. контр.</text>
<text x="230.5" y="270.8">Пров.</text>
<text x="366.2" y="275.4">Лист 1</text>
<text x="386.3" y="275.3">Листов 16</text>
<text x="230.6" y="285.8">Н. контр.</text>
<text x="11.8" y="290" transform="rotate(-90 11.8 290)">Инв. № подл.</text>
<text x="230.5" y="290.8">Утв.</text>
<text x="104.1" y="297.1">2</text>
<text x="314.4" y="297.1">1</text>
<text x="322.5" y="295.1">Копировал</text>
<text x="394.6" y="295.1">Формат А3</text>
</g>
<text font-size="2.1" x="285.8" y="264.9">03.04.2023</text>
</svg>
